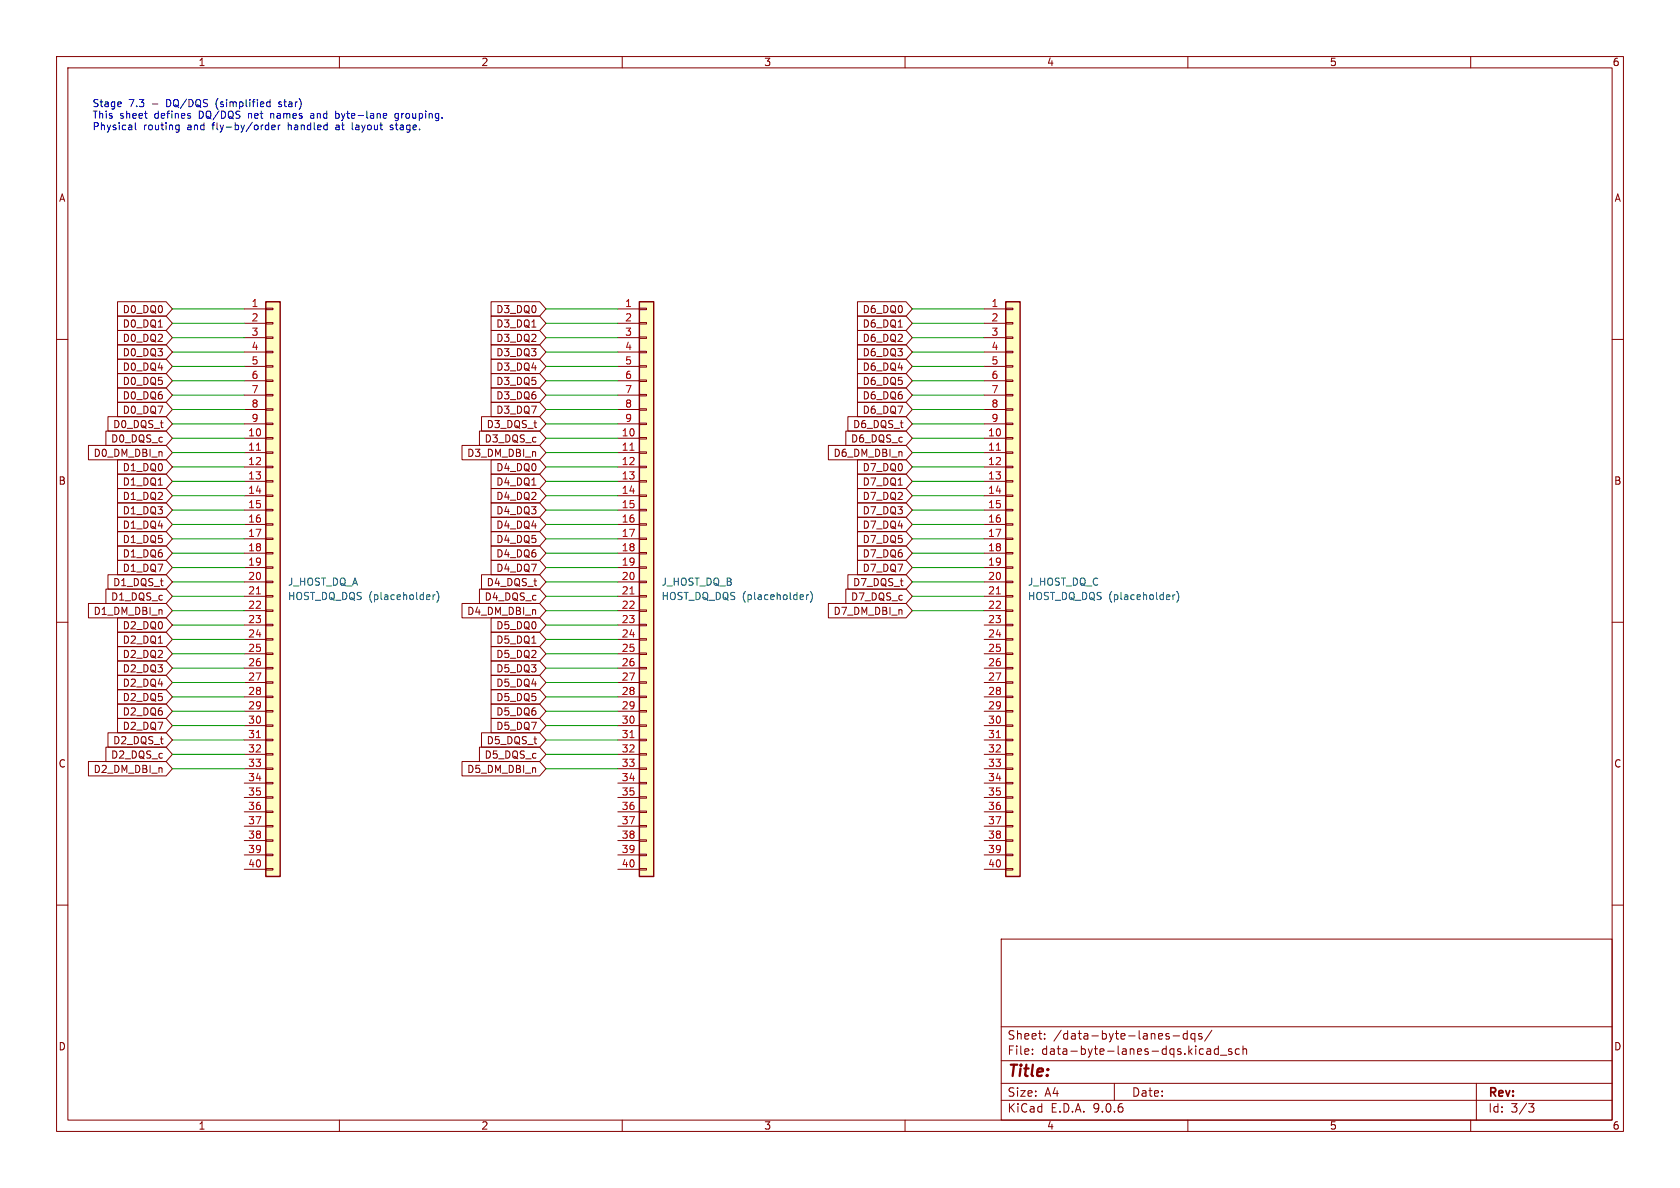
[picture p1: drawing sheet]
<svg xmlns="http://www.w3.org/2000/svg" width="297mm" height="210mm" viewBox="0 0 297 210" stroke-linecap="round" stroke-linejoin="round" font-family="sans-serif">
<g fill="none" stroke="#840000" stroke-width=".18">
<path d="M10 10h277v190h-277zM12 12h273v186h-273zM60 10v2M110 10v2M160 10v2M210 10v2M260 10v2M10 60h2M285 60h2M10 110h2M285 110h2M10 160h2"/>
<path d="M177 166h108v32h-108zM285 160h2M60 198v2M110 198v2M160 198v2M177 194.5h108M177 191.5h108M177 187.5h108M177 181.5h108M182.5 186.3v.1M182.5 185.5v.1M184.7 183.6v.1"/>
<path d="M184.7 182.8v.1M197 191.5v3M206.5 183.2l.2 .2-.2 .3M206.5 182.7l.2 .1M207.4 183.1h1.1M209.9 182.2v1.5M209.9 182.8l-.4-.1-.3 .3v.4l.1 .2h.6M210 198v2M211.2 182.8l-.4-.1-.3 .3v.4l.2 .2h.5M211.2 182.7v1.5M212.5 182.8l-.4-.1-.2 .2 .1 .2 .5 .2v.3h-.6M213.4 185.5h.6v.9"/>
<path d="M214 185.8h-.5a.29 .29 0 0 0-.2 .3 .29 .29 0 0 0 .2 .3l.5-.1M214.2 182.1l-1.2 2M215.4 185.5l-.4-.1-.3 .3v.4l.1 .2h.6M215.4 184.9v1.5M215.7 186.5h1.2M217.7 185.5l-.3-.1-.2 .2v.2l.5 .2v.3h-.5M219.1 185.5l-.4-.1-.3 .3v.4l.1 .2h.6M219.7 185.5l.3-.1 .3 .1 .1 .9M219.7 184.9v1.5M260 198v2M261 191.5v6.5M270.2 195.1h1l-.5 .6 .4 .1 .1 .5-.3 .3h-.4"/>
</g>
<path d="M177.8 53.3h2.5v101.6h-2.5z" fill="#ffffc2"/>
<path d="M177.8 53.3h2.5v101.6h-2.5z" fill="none" stroke="#840000" stroke-width=".25"/>
<g fill="none" stroke="#840000" stroke-width=".18">
<path d="M174 54.6h3.8M174 57.2h3.8M174 59.7h3.8M177.8 54.5h1.3v.2h-1.3zM177.8 57h1.3v.3h-1.3zM177.8 59.6h1.3v.2h-1.3zM174 62.2h3.8M174 64.8h3.8M174 67.3h3.8M174 69.9h3.8M174 72.4h3.8M174 74.9h3.8"/>
<path d="M174 77.5h3.8M177.8 62.1h1.3v.3h-1.3zM177.8 64.6h1.3v.3h-1.3zM177.8 67.2h1.3v.2h-1.3zM177.8 69.7h1.3v.3h-1.3zM177.8 72.3h1.3v.2h-1.3zM177.8 74.8h1.3v.3h-1.3zM177.8 77.3h1.3v.3h-1.3zM177.8 79.9h1.3v.2h-1.3zM174 80h3.8M174 82.6h3.8M174 85.1h3.8"/>
<path d="M174 87.6h3.8M174 90.2h3.8M174 92.7h3.8M174 95.3h3.8M174 97.8h3.8M177.8 82.4h1.3v.3h-1.3zM177.8 85h1.3v.2h-1.3zM177.8 87.5h1.3v.3h-1.3zM177.8 90h1.3v.3h-1.3zM177.8 92.6h1.3v.2h-1.3zM177.8 95.1h1.3v.3h-1.3zM177.8 97.7h1.3v.2h-1.3z"/>
<path d="M174 100.3h3.8M174 102.9h3.8M174 105.4h3.8M174 108h3.8M174 110.5h3.8M174 113h3.8M174 115.6h3.8M174 118.1h3.8M177.8 100.2h1.3v.3h-1.3zM177.8 102.7h1.3v.3h-1.3zM177.8 105.3h1.3v.2h-1.3zM177.8 107.8h1.3v.3h-1.3z"/>
<path d="M177.8 110.4h1.3v.2h-1.3zM177.8 112.9h1.3v.3h-1.3zM177.8 115.4h1.3v.3h-1.3zM177.8 118h1.3v.2h-1.3zM174 120.7h3.8M174 123.2h3.8M174 125.7h3.8M174 128.3h3.8M174 130.8h3.8M174 133.4h3.8M174 135.9h3.8M174 138.4h3.8"/>
<path d="M177.8 120.5h1.3v.3h-1.3zM177.8 123.1h1.3v.2h-1.3zM177.8 125.6h1.3v.3h-1.3zM177.8 128.1h1.3v.3h-1.3zM177.8 130.7h1.3v.2h-1.3zM177.8 133.2h1.3v.3h-1.3zM177.8 135.8h1.3v.2h-1.3zM177.8 138.3h1.3v.3h-1.3zM174 141h3.8M174 143.5h3.8M174 146.1h3.8M174 148.6h3.8"/>
<path d="M174 151.1h3.8M174 153.7h3.8M177.8 140.8h1.3v.3h-1.3zM177.8 143.4h1.3v.2h-1.3zM177.8 145.9h1.3v.3h-1.3zM177.8 148.5h1.3v.2h-1.3zM177.8 151h1.3v.3h-1.3zM177.8 153.5h1.3v.3h-1.3z"/>
</g>
<path d="M176.1 79.6h.8M176.1 105h.8M176.1 130.4h.8" fill="none" stroke="#a90000" stroke-width=".18"/>
<path d="M206.8 105.2v.2l-.6 .2M207.4 105.1v.9M207.7 105.1l-.3 .3M208 104.5a1.46 1.46 0 0 1 0 2" fill="none" stroke="#006464" stroke-width=".18"/>
<path d="M113 53.3h2.6v101.6h-2.6z" fill="#ffffc2"/>
<path d="M113 53.3h2.6v101.6h-2.6z" fill="none" stroke="#840000" stroke-width=".25"/>
<g fill="none" stroke="#840000" stroke-width=".18">
<path d="M109.2 54.6h3.8M109.2 57.2h3.8M109.2 59.7h3.8M113 54.5h1.3v.2h-1.3zM113 57h1.3v.3h-1.3zM113 59.6h1.3v.2h-1.3zM109.2 62.2h3.8M109.2 64.8h3.8M109.2 67.3h3.8M109.2 69.9h3.8M109.2 72.4h3.8M109.2 74.9h3.8"/>
<path d="M109.2 77.5h3.8M113 62.1h1.3v.3h-1.3zM113 64.6h1.3v.3h-1.3zM113 67.2h1.3v.2h-1.3zM113 69.7h1.3v.3h-1.3zM113 72.3h1.3v.2h-1.3zM113 74.8h1.3v.3h-1.3zM113 77.3h1.3v.3h-1.3zM113 79.9h1.3v.2h-1.3zM109.2 80h3.8M109.2 82.6h3.8M109.2 85.1h3.8"/>
<path d="M109.2 87.6h3.8M109.2 90.2h3.8M109.2 92.7h3.8M109.2 95.3h3.8M109.2 97.8h3.8M113 82.4h1.3v.3h-1.3zM113 85h1.3v.2h-1.3zM113 87.5h1.3v.3h-1.3zM113 90h1.3v.3h-1.3zM113 92.6h1.3v.2h-1.3zM113 95.1h1.3v.3h-1.3zM113 97.7h1.3v.2h-1.3z"/>
<path d="M109.2 100.3h3.8M109.2 102.9h3.8M109.2 105.4h3.8M109.2 108h3.8M109.2 110.5h3.8M109.2 113h3.8M109.2 115.6h3.8M109.2 118.1h3.8M113 100.2h1.3v.3h-1.3zM113 102.7h1.3v.3h-1.3zM113 105.3h1.3v.2h-1.3zM113 107.8h1.3v.3h-1.3z"/>
<path d="M113 110.4h1.3v.2h-1.3zM113 112.9h1.3v.3h-1.3zM113 115.4h1.3v.3h-1.3zM113 118h1.3v.2h-1.3zM109.2 120.7h3.8M109.2 123.2h3.8M109.2 125.7h3.8M109.2 128.3h3.8M109.2 130.8h3.8M109.2 133.4h3.8M109.2 135.9h3.8M109.2 138.4h3.8"/>
<path d="M113 120.5h1.3v.3h-1.3zM113 123.1h1.3v.2h-1.3zM113 125.6h1.3v.3h-1.3zM113 128.1h1.3v.3h-1.3zM113 130.7h1.3v.2h-1.3zM113 133.2h1.3v.3h-1.3zM113 135.8h1.3v.2h-1.3zM113 138.3h1.3v.3h-1.3zM109.2 141h3.8M109.2 143.5h3.8M109.2 146.1h3.8M109.2 148.6h3.8"/>
<path d="M109.2 151.1h3.8M109.2 153.7h3.8M113 140.8h1.3v.3h-1.3zM113 143.4h1.3v.2h-1.3zM113 145.9h1.3v.3h-1.3zM113 148.5h1.3v.2h-1.3zM113 151h1.3v.3h-1.3zM113 153.5h1.3v.3h-1.3z"/>
</g>
<path d="M111.4 79.6h.7M111.4 105h.7M111.4 130.4h.7" fill="none" stroke="#a90000" stroke-width=".18"/>
<path d="M142 105.2v.2l-.6 .2M142.6 105.1v.9M143 105.1l-.4 .3M143.3 104.5a1.46 1.46 0 0 1 0 2" fill="none" stroke="#006464" stroke-width=".18"/>
<path d="M47 53.3h2.5v101.6h-2.5z" fill="#ffffc2"/>
<path d="M47 53.3h2.5v101.6h-2.5z" fill="none" stroke="#840000" stroke-width=".25"/>
<g fill="none" stroke="#840000" stroke-width=".18">
<path d="M20.8 58.4h8.6l1.1 1.3-1.1 1.3h-8.6zM20.8 53.3h8.6l1.1 1.3-1.1 1.3h-8.6zM20.8 55.9h8.6l1.1 1.3-1.1 1.2h-8.6zM43.2 54.6h3.8M43.2 57.2h3.8M43.2 59.7h3.8M47 54.5h1.3v.2h-1.3zM47 57h1.3v.3h-1.3zM47 59.6h1.3v.2h-1.3zM86.8 53.3h8.6l1.1 1.3-1.1 1.3h-8.6zM86.8 58.4h8.6l1.1 1.3-1.1 1.3h-8.6zM86.8 55.9h8.6l1.1 1.3-1.1 1.2h-8.6z"/>
<path d="M151.6 53.3h8.6l1.1 1.3-1.1 1.3h-8.6zM151.6 58.4h8.6l1.1 1.3-1.1 1.3h-8.6zM151.6 55.9h8.6l1.1 1.3-1.1 1.2h-8.6zM15.6 78.7h13.8l1.1 1.3-1.1 1.3h-13.8zM18.7 76.2h10.7l1.1 1.3-1.1 1.2h-10.7zM19.1 73.7h10.3l1.1 1.2-1.1 1.3h-10.3zM20.8 71.1h8.6l1.1 1.3-1.1 1.3h-8.6zM20.8 68.6h8.6l1.1 1.3-1.1 1.2h-8.6zM20.8 61h8.6l1.1 1.2-1.1 1.3h-8.6zM20.8 63.5h8.6l1.1 1.3-1.1 1.2h-8.6zM20.8 66h8.6l1.1 1.3-1.1 1.3h-8.6zM43.2 62.2h3.8"/>
<path d="M43.2 64.8h3.8M43.2 67.3h3.8M43.2 69.9h3.8M43.2 72.4h3.8M43.2 74.9h3.8M43.2 77.5h3.8M47 62.1h1.3v.3h-1.3zM47 64.6h1.3v.3h-1.3zM47 67.2h1.3v.2h-1.3zM47 69.7h1.3v.3h-1.3zM47 72.3h1.3v.2h-1.3zM47 74.8h1.3v.3h-1.3z"/>
<path d="M47 77.3h1.3v.3h-1.3zM47 79.9h1.3v.2h-1.3zM81.7 78.7h13.7l1.1 1.3-1.1 1.3h-13.7zM84.8 76.2h10.6l1.1 1.3-1.1 1.2h-10.6zM85.1 73.7h10.3l1.1 1.2-1.1 1.3h-10.3zM86.8 63.5h8.6l1.1 1.3-1.1 1.2h-8.6zM86.8 66h8.6l1.1 1.3-1.1 1.3h-8.6zM86.8 71.1h8.6l1.1 1.3-1.1 1.3h-8.6zM86.8 61h8.6l1.1 1.2-1.1 1.3h-8.6zM86.8 68.6h8.6l1.1 1.3-1.1 1.2h-8.6zM146.4 78.7h13.8l1.1 1.3-1.1 1.3h-13.8zM149.5 76.2h10.7l1.1 1.3-1.1 1.2h-10.7z"/>
<path d="M149.9 73.7h10.3l1.1 1.2-1.1 1.3h-10.3zM151.6 61h8.6l1.1 1.2-1.1 1.3h-8.6zM151.6 63.5h8.6l1.1 1.3-1.1 1.2h-8.6zM151.6 68.6h8.6l1.1 1.3-1.1 1.2h-8.6zM151.6 71.1h8.6l1.1 1.3-1.1 1.3h-8.6zM151.6 66h8.6l1.1 1.3-1.1 1.3h-8.6zM20.8 99.1h8.6l1.1 1.2-1.1 1.3h-8.6zM20.8 81.3h8.6l1.1 1.3-1.1 1.2h-8.6zM20.8 83.8h8.6l1.1 1.3-1.1 1.3h-8.6zM20.8 88.9h8.6l1.1 1.3-1.1 1.2h-8.6zM20.8 86.4h8.6l1.1 1.2-1.1 1.3h-8.6zM20.8 96.5h8.6l1.1 1.3-1.1 1.3h-8.6z"/>
<path d="M20.8 94h8.6l1.1 1.3-1.1 1.2h-8.6zM20.8 91.4h8.6l1.1 1.3-1.1 1.3h-8.6zM43.2 80h3.8M43.2 82.6h3.8M43.2 85.1h3.8M43.2 87.6h3.8M43.2 90.2h3.8M43.2 92.7h3.8M43.2 95.3h3.8M43.2 97.8h3.8M47 82.4h1.3v.3h-1.3zM47 85h1.3v.2h-1.3z"/>
<path d="M47 87.5h1.3v.3h-1.3zM47 90h1.3v.3h-1.3zM47 92.6h1.3v.2h-1.3zM47 95.1h1.3v.3h-1.3zM47 97.7h1.3v.2h-1.3zM86.8 86.4h8.6l1.1 1.2-1.1 1.3h-8.6zM86.8 96.5h8.6l1.1 1.3-1.1 1.3h-8.6zM86.8 81.3h8.6l1.1 1.3-1.1 1.2h-8.6zM86.8 99.1h8.6l1.1 1.2-1.1 1.3h-8.6zM86.8 91.4h8.6l1.1 1.3-1.1 1.3h-8.6zM86.8 88.9h8.6l1.1 1.3-1.1 1.2h-8.6zM86.8 94h8.6l1.1 1.3-1.1 1.2h-8.6z"/>
<path d="M86.8 83.8h8.6l1.1 1.3-1.1 1.3h-8.6zM151.6 88.9h8.6l1.1 1.3-1.1 1.2h-8.6zM151.6 99.1h8.6l1.1 1.2-1.1 1.3h-8.6zM151.6 96.5h8.6l1.1 1.3-1.1 1.3h-8.6zM151.6 86.4h8.6l1.1 1.2-1.1 1.3h-8.6zM151.6 91.4h8.6l1.1 1.3-1.1 1.3h-8.6zM151.6 83.8h8.6l1.1 1.3-1.1 1.3h-8.6zM151.6 94h8.6l1.1 1.3-1.1 1.2h-8.6zM151.6 81.3h8.6l1.1 1.3-1.1 1.2h-8.6zM15.6 106.7h13.8l1.1 1.3-1.1 1.2h-13.8zM18.7 104.1h10.7l1.1 1.3-1.1 1.3h-10.7zM19.1 101.6h10.3l1.1 1.3-1.1 1.2h-10.3z"/>
<path d="M20.8 119.4h8.6l1.1 1.3-1.1 1.2h-8.6zM20.8 116.8h8.6l1.1 1.3-1.1 1.3h-8.6zM20.8 111.8h8.6l1.1 1.2-1.1 1.3h-8.6zM20.8 109.2h8.6l1.1 1.3-1.1 1.3h-8.6zM20.8 114.3h8.6l1.1 1.3-1.1 1.2h-8.6zM43.2 100.3h3.8M43.2 102.9h3.8M43.2 105.4h3.8M43.2 108h3.8M43.2 110.5h3.8M43.2 113h3.8M43.2 115.6h3.8"/>
<path d="M43.2 118.1h3.8M47 100.2h1.3v.3h-1.3zM47 102.7h1.3v.3h-1.3zM47 105.3h1.3v.2h-1.3zM47 107.8h1.3v.3h-1.3zM47 110.4h1.3v.2h-1.3zM47 112.9h1.3v.3h-1.3zM47 115.4h1.3v.3h-1.3zM47 118h1.3v.2h-1.3zM81.7 106.7h13.7l1.1 1.3-1.1 1.2h-13.7zM84.8 104.1h10.6l1.1 1.3-1.1 1.3h-10.6zM85.1 101.6h10.3l1.1 1.3-1.1 1.2h-10.3z"/>
<path d="M86.8 116.8h8.6l1.1 1.3-1.1 1.3h-8.6zM86.8 111.8h8.6l1.1 1.2-1.1 1.3h-8.6zM86.8 119.4h8.6l1.1 1.3-1.1 1.2h-8.6zM86.8 114.3h8.6l1.1 1.3-1.1 1.2h-8.6zM86.8 109.2h8.6l1.1 1.3-1.1 1.3h-8.6zM146.4 106.7h13.8l1.1 1.3-1.1 1.2h-13.8zM149.5 104.1h10.7l1.1 1.3-1.1 1.3h-10.7zM149.9 101.6h10.3l1.1 1.3-1.1 1.2h-10.3zM15.6 134.6h13.8l1.1 1.3-1.1 1.3h-13.8zM18.7 132.1h10.7l1.1 1.3-1.1 1.2h-10.7zM19.1 129.5h10.3l1.1 1.3-1.1 1.3h-10.3zM20.8 127h8.6l1.1 1.3-1.1 1.2h-8.6z"/>
<path d="M20.8 121.9h8.6l1.1 1.3-1.1 1.3h-8.6zM20.8 124.5h8.6l1.1 1.2-1.1 1.3h-8.6zM43.2 120.7h3.8M43.2 123.2h3.8M43.2 125.7h3.8M43.2 128.3h3.8M43.2 130.8h3.8M43.2 133.4h3.8M43.2 135.9h3.8M43.2 138.4h3.8M47 120.5h1.3v.3h-1.3zM47 123.1h1.3v.2h-1.3z"/>
<path d="M47 125.6h1.3v.3h-1.3zM47 128.1h1.3v.3h-1.3zM47 130.7h1.3v.2h-1.3zM47 133.2h1.3v.3h-1.3zM47 135.8h1.3v.2h-1.3zM47 138.3h1.3v.3h-1.3zM81.7 134.6h13.7l1.1 1.3-1.1 1.3h-13.7zM84.8 132.1h10.6l1.1 1.3-1.1 1.2h-10.6zM85.1 129.5h10.3l1.1 1.3-1.1 1.3h-10.3zM86.8 121.9h8.6l1.1 1.3-1.1 1.3h-8.6zM86.8 124.5h8.6l1.1 1.2-1.1 1.3h-8.6zM86.8 127h8.6l1.1 1.3-1.1 1.2h-8.6z"/>
<path d="M43.2 141h3.8M43.2 143.5h3.8M43.2 146.1h3.8M43.2 148.6h3.8M43.2 151.1h3.8M43.2 153.7h3.8M47 140.8h1.3v.3h-1.3zM47 143.4h1.3v.2h-1.3zM47 145.9h1.3v.3h-1.3zM47 148.5h1.3v.2h-1.3zM47 151h1.3v.3h-1.3zM47 153.5h1.3v.3h-1.3z"/>
</g>
<path d="M45.3 79.6h.8M45.3 105h.8M45.3 130.4h.8" fill="none" stroke="#a90000" stroke-width=".18"/>
<path d="M75.9 105.2l.1 .2-.6 .2M76.6 105.1v.9M76.9 105.1l-.3 .3M77.2 104.5a1.46 1.46 0 0 1 0 2" fill="none" stroke="#006464" stroke-width=".18"/>
<g fill="none" stroke="#009600" stroke-width=".18">
<path d="M30.5 59.7h12.7M30.5 57.2h12.7M30.5 54.6h12.7M96.5 59.7h12.7M96.5 57.2h12.7M96.5 54.6h12.7M161.3 59.7h12.7M161.3 57.2h12.7M161.3 54.6h12.7M30.5 77.5h12.7M30.5 62.2h12.7M30.5 72.4h12.7"/>
<path d="M30.5 64.8h12.7M30.5 69.9h12.7M30.5 67.3h12.7M30.5 74.9h12.7M96.5 77.5h12.7M96.5 62.2h12.7M96.5 72.4h12.7M96.5 64.8h12.7M96.5 69.9h12.7M96.5 67.3h12.7M96.5 74.9h12.7M161.3 77.5h12.7"/>
<path d="M161.3 62.2h12.7M161.3 72.4h12.7M161.3 64.8h12.7M161.3 69.9h12.7M161.3 67.3h12.7M161.3 74.9h12.7M30.5 82.6h12.7M30.5 90.2h12.7M30.5 85.1h12.7M30.5 87.6h12.7M30.5 92.7h12.7M30.5 80h12.7"/>
<path d="M30.5 97.8h12.7M30.5 95.3h12.7M96.5 82.6h12.7M96.5 90.2h12.7M96.5 85.1h12.7M96.5 87.6h12.7M96.5 92.7h12.7M96.5 80h12.7M96.5 97.8h12.7M96.5 95.3h12.7M161.3 82.6h12.7M161.3 90.2h12.7"/>
<path d="M161.3 85.1h12.7M161.3 87.6h12.7M161.3 92.7h12.7M161.3 80h12.7M161.3 97.8h12.7M161.3 95.3h12.7M30.5 113h12.7M30.5 110.5h12.7M30.5 115.6h12.7M30.5 118.1h12.7M30.5 102.9h12.7M30.5 100.3h12.7"/>
<path d="M30.5 108h12.7M30.5 105.4h12.7M96.5 113h12.7M96.5 110.5h12.7M96.5 115.6h12.7M96.5 118.1h12.7M96.5 102.9h12.7M96.5 100.3h12.7M96.5 108h12.7M96.5 105.4h12.7M161.3 102.9h12.7M161.3 100.3h12.7"/>
<path d="M161.3 108h12.7M161.3 105.4h12.7M30.5 125.7h12.7M30.5 128.3h12.7M30.5 120.7h12.7M30.5 123.2h12.7M30.5 130.8h12.7M30.5 135.9h12.7M30.5 133.4h12.7M96.5 125.7h12.7M96.5 128.3h12.7M96.5 120.7h12.7"/>
<path d="M96.5 123.2h12.7M96.5 130.8h12.7M96.5 135.9h12.7M96.5 133.4h12.7"/>
</g>
<g fill="none" stroke="#0000c2" stroke-width=".18">
<path d="M21.4 18.1v.2l-.6 .1M47.7 17.6v1.3M47.7 18.1l-.3-.1-.3 .3 .2 .5h.4M49.3 18.8l.1 .1M49.4 18l-.1 .2 .1 .2M59.4 19.6v1.3M23.9 21.7v1.1l.2 .1M31.2 22.9h.5M31.2 22.2h.5M31.7 22.1v1l-.2 .2-.3 .1M33.7 20.5v.3M47.1 22.1l.4 .1"/>
<path d="M47.5 22.9h-.4M47.5 21.7v1.2M47.9 20.1v.8M48 22.5l.6-.1v-.2l-.4-.1-.2 .2 .1 .6h.5M48 20.1l-.1 .1M49.2 22.1v.8M49.6 22.1l-.4 .2M55.3 20.1h-.4M55.4 20.4h-.3l-.2 .2v.2l.5 .1M59.4 20.1h.3l.2 .1M59.5 22.5l-.1 .1 .1 .3M59.5 22.1l-.1 .1"/>
<path d="M59.9 20.8l-.2 .1-.3-.1M62.3 21.7v1.1l.1 .1M68.2 20.1l.2 .3-.6 .1M68.3 20.8l-.1 .1M69.5 22.2l-.3-.1-.2 .2 .5 .4M69.5 22.8l-.2 .1h-.3M70.4 20.1h-.3l-.3 .2 .1 .5h.5M70.4 20.1v1l-.2 .2h-.3"/>
</g>
<text font-size="2.8" fill="#840000" x="178" y="190.9">Title:</text>
<g font-size="2.1" fill="#840000">
<text x="178" y="184">Sheet:</text>
<text x="186.2" y="184">/data-byte-lanes-dqs/</text>
<text x="178" y="186.7">File:</text>
<text x="184.1" y="186.7">data-byte-lanes-dqs.kicad_sch</text>
<text x="178" y="196.9">KiCad</text>
<text x="178" y="194.1">Size:</text>
<text x="184.7" y="194.1">A4</text>
<text x="185.7" y="196.9">E.D.A.</text>
<text x="193.3" y="196.9">9.0.6</text>
<text x="200" y="194.1">Date:</text>
<text x="263" y="194.3">Rev:</text>
<text x="263" y="196.9">Id:</text>
<text x="267.1" y="196.9">3/3</text>
</g>
<g font-size="1.8" fill="#840000">
<text x="35" y="11.9">1</text>
<text x="85" y="11.9">2</text>
<text x="135" y="11.9">3</text>
<text x="185" y="11.9">4</text>
<text x="235" y="11.9">5</text>
<text x="285" y="11.9">6</text>
<text x="10.3" y="35.9">A</text>
<text x="285.3" y="35.9">A</text>
<text x="21.6" y="55.6">D0_DQ0</text>
<text x="21.6" y="58.1">D0_DQ1</text>
<text x="87.6" y="55.6">D3_DQ0</text>
<text x="87.6" y="58.1">D3_DQ1</text>
<text x="152.4" y="55.6">D6_DQ0</text>
<text x="152.4" y="58.1">D6_DQ1</text>
<text x="21.6" y="60.6">D0_DQ2</text>
<text x="21.6" y="63.2">D0_DQ3</text>
<text x="21.6" y="65.7">D0_DQ4</text>
<text x="87.6" y="65.7">D3_DQ4</text>
<text x="87.6" y="60.6">D3_DQ2</text>
<text x="87.6" y="63.2">D3_DQ3</text>
<text x="152.4" y="60.6">D6_DQ2</text>
<text x="152.4" y="63.2">D6_DQ3</text>
<text x="152.4" y="65.7">D6_DQ4</text>
<text x="21.6" y="70.8">D0_DQ6</text>
<text x="21.6" y="68.3">D0_DQ5</text>
<text x="87.6" y="68.3">D3_DQ5</text>
<text x="87.6" y="70.8">D3_DQ6</text>
<text x="152.4" y="70.8">D6_DQ6</text>
<text x="152.4" y="68.3">D6_DQ5</text>
<text x="19.9" y="75.9">D0_DQS_t</text>
<text x="21.6" y="73.3">D0_DQ7</text>
<text x="85.9" y="75.9">D3_DQS_t</text>
<text x="87.6" y="73.3">D3_DQ7</text>
<text x="150.7" y="75.9">D6_DQS_t</text>
<text x="152.4" y="73.3">D6_DQ7</text>
<text x="16.5" y="81">D0_DM_DBI_n</text>
<text x="19.5" y="78.4">D0_DQS_c</text>
<text x="21.6" y="83.5">D1_DQ0</text>
<text x="82.5" y="81">D3_DM_DBI_n</text>
<text x="85.6" y="78.4">D3_DQS_c</text>
<text x="87.6" y="83.5">D4_DQ0</text>
<text x="147.3" y="81">D6_DM_DBI_n</text>
<text x="150.3" y="78.4">D6_DQS_c</text>
<text x="152.4" y="83.5">D7_DQ0</text>
<text x="10.3" y="85.9">B</text>
<text x="21.6" y="86">D1_DQ1</text>
<text x="21.6" y="88.6">D1_DQ2</text>
<text x="87.6" y="88.6">D4_DQ2</text>
<text x="87.6" y="86">D4_DQ1</text>
<text x="152.4" y="88.6">D7_DQ2</text>
<text x="152.4" y="86">D7_DQ1</text>
<text x="285.3" y="85.9">B</text>
<text x="21.6" y="91.1">D1_DQ3</text>
<text x="21.6" y="93.7">D1_DQ4</text>
<text x="87.6" y="93.7">D4_DQ4</text>
<text x="87.6" y="91.1">D4_DQ3</text>
<text x="152.4" y="91.1">D7_DQ3</text>
<text x="152.4" y="93.7">D7_DQ4</text>
<text x="21.6" y="101.3">D1_DQ7</text>
<text x="21.6" y="98.7">D1_DQ6</text>
<text x="21.6" y="96.2">D1_DQ5</text>
<text x="87.6" y="98.7">D4_DQ6</text>
<text x="87.6" y="101.3">D4_DQ7</text>
<text x="87.6" y="96.2">D4_DQ5</text>
<text x="152.4" y="101.3">D7_DQ7</text>
<text x="152.4" y="98.7">D7_DQ6</text>
<text x="152.4" y="96.2">D7_DQ5</text>
<text x="19.5" y="106.4">D1_DQS_c</text>
<text x="19.9" y="103.8">D1_DQS_t</text>
<text x="85.6" y="106.4">D4_DQS_c</text>
<text x="85.9" y="103.8">D4_DQS_t</text>
<text x="150.3" y="106.4">D7_DQS_c</text>
<text x="150.7" y="103.8">D7_DQS_t</text>
<text x="16.5" y="108.9">D1_DM_DBI_n</text>
<text x="21.6" y="114">D2_DQ1</text>
<text x="21.6" y="111.4">D2_DQ0</text>
<text x="82.5" y="108.9">D4_DM_DBI_n</text>
<text x="87.6" y="114">D5_DQ1</text>
<text x="87.6" y="111.4">D5_DQ0</text>
<text x="147.3" y="108.9">D7_DM_DBI_n</text>
<text x="21.6" y="119.1">D2_DQ3</text>
<text x="21.6" y="116.5">D2_DQ2</text>
<text x="87.6" y="119.1">D5_DQ3</text>
<text x="87.6" y="116.5">D5_DQ2</text>
<text x="21.6" y="124.1">D2_DQ5</text>
<text x="21.6" y="121.6">D2_DQ4</text>
<text x="87.6" y="121.6">D5_DQ4</text>
<text x="87.6" y="124.1">D5_DQ5</text>
<text x="19.9" y="131.8">D2_DQS_t</text>
<text x="21.6" y="129.2">D2_DQ7</text>
<text x="21.6" y="126.7">D2_DQ6</text>
<text x="85.9" y="131.8">D5_DQS_t</text>
<text x="87.6" y="126.7">D5_DQ6</text>
<text x="87.6" y="129.2">D5_DQ7</text>
<text x="10.3" y="135.9">C</text>
<text x="16.5" y="136.8">D2_DM_DBI_n</text>
<text x="19.5" y="134.3">D2_DQS_c</text>
<text x="82.5" y="136.8">D5_DM_DBI_n</text>
<text x="85.6" y="134.3">D5_DQS_c</text>
<text x="285.3" y="135.9">C</text>
<text x="10.3" y="185.9">D</text>
<text x="285.3" y="185.9">D</text>
<text x="35" y="199.9">1</text>
<text x="85" y="199.9">2</text>
<text x="135" y="199.9">3</text>
<text x="185" y="199.9">4</text>
<text x="235" y="199.9">5</text>
<text x="285" y="199.9">6</text>
</g>
<g font-size="1.8" fill="#0000c2">
<text x="16.3" y="19.1">Stage</text>
<text x="16.3" y="21.2">This</text>
<text x="16.3" y="23.2">Physical</text>
<text x="21.2" y="21.2">sheet</text>
<text x="22.7" y="19.1">7.3</text>
<text x="25.3" y="23.2">routing</text>
<text x="26.9" y="19.1">-</text>
<text x="27.4" y="21.2">defines</text>
<text x="29.7" y="19.1">DQ/DQS</text>
<text x="33.2" y="23.2">and</text>
<text x="35.4" y="21.2">DQ/DQS</text>
<text x="37.9" y="23.2">fly-by/order</text>
<text x="38.6" y="19.1">(simplified</text>
<text x="44.3" y="21.2">net</text>
<text x="48.5" y="21.2">names</text>
<text x="49.9" y="19.1">star)</text>
<text x="51.4" y="23.2">handled</text>
<text x="55.8" y="21.2">and</text>
<text x="60" y="23.2">at</text>
<text x="60.4" y="21.2">byte-lane</text>
<text x="63.1" y="23.2">layout</text>
<text x="70" y="23.2">stage.</text>
<text x="71.1" y="21.2">grouping.</text>
</g>
<g font-size="1.8" fill="#a90000">
<text x="44.4" y="54.4">1</text>
<text x="44.4" y="56.9">2</text>
<text x="44.4" y="59.4">3</text>
<text x="110.4" y="54.4">1</text>
<text x="110.4" y="56.9">2</text>
<text x="110.4" y="59.4">3</text>
<text x="175.2" y="54.4">1</text>
<text x="175.2" y="56.9">2</text>
<text x="175.2" y="59.4">3</text>
<text x="44.4" y="62">4</text>
<text x="44.4" y="64.5">5</text>
<text x="110.4" y="62">4</text>
<text x="110.4" y="64.5">5</text>
<text x="175.2" y="62">4</text>
<text x="175.2" y="64.5">5</text>
<text x="44.4" y="67.1">6</text>
<text x="44.4" y="69.6">7</text>
<text x="110.4" y="67.1">6</text>
<text x="110.4" y="69.6">7</text>
<text x="175.2" y="67.1">6</text>
<text x="175.2" y="69.6">7</text>
<text x="43.8" y="77.2">10</text>
<text x="44.4" y="72.1">8</text>
<text x="44.4" y="74.7">9</text>
<text x="109.8" y="77.2">10</text>
<text x="110.4" y="72.1">8</text>
<text x="110.4" y="74.7">9</text>
<text x="174.6" y="77.2">10</text>
<text x="175.2" y="72.1">8</text>
<text x="175.2" y="74.7">9</text>
<text x="43.8" y="79.8">11</text>
<text x="43.8" y="82.3">12</text>
<text x="109.8" y="79.8">11</text>
<text x="109.8" y="82.3">12</text>
<text x="174.6" y="79.8">11</text>
<text x="174.6" y="82.3">12</text>
<text x="43.8" y="84.8">13</text>
<text x="43.8" y="87.4">14</text>
<text x="43.8" y="89.9">15</text>
<text x="109.8" y="84.8">13</text>
<text x="109.8" y="87.4">14</text>
<text x="109.8" y="89.9">15</text>
<text x="174.6" y="84.8">13</text>
<text x="174.6" y="87.4">14</text>
<text x="174.6" y="89.9">15</text>
<text x="43.8" y="92.5">16</text>
<text x="43.8" y="95">17</text>
<text x="109.8" y="92.5">16</text>
<text x="109.8" y="95">17</text>
<text x="174.6" y="92.5">16</text>
<text x="174.6" y="95">17</text>
<text x="43.8" y="97.5">18</text>
<text x="43.8" y="100.1">19</text>
<text x="109.8" y="97.5">18</text>
<text x="109.8" y="100.1">19</text>
<text x="174.6" y="97.5">18</text>
<text x="174.6" y="100.1">19</text>
<text x="43.8" y="102.6">20</text>
<text x="43.8" y="105.2">21</text>
<text x="43.8" y="107.7">22</text>
<text x="109.8" y="102.6">20</text>
<text x="109.8" y="105.2">21</text>
<text x="109.8" y="107.7">22</text>
<text x="174.6" y="102.6">20</text>
<text x="174.6" y="105.2">21</text>
<text x="174.6" y="107.7">22</text>
<text x="43.8" y="110.2">23</text>
<text x="43.8" y="112.8">24</text>
<text x="109.8" y="110.2">23</text>
<text x="109.8" y="112.8">24</text>
<text x="174.6" y="110.2">23</text>
<text x="174.6" y="112.8">24</text>
<text x="43.8" y="115.3">25</text>
<text x="43.8" y="117.9">26</text>
<text x="109.8" y="115.3">25</text>
<text x="109.8" y="117.9">26</text>
<text x="174.6" y="115.3">25</text>
<text x="174.6" y="117.9">26</text>
<text x="43.8" y="120.4">27</text>
<text x="43.8" y="122.9">28</text>
<text x="43.8" y="125.5">29</text>
<text x="109.8" y="120.4">27</text>
<text x="109.8" y="122.9">28</text>
<text x="109.8" y="125.5">29</text>
<text x="174.6" y="120.4">27</text>
<text x="174.6" y="122.9">28</text>
<text x="174.6" y="125.5">29</text>
<text x="43.8" y="128">30</text>
<text x="43.8" y="130.6">31</text>
<text x="109.8" y="128">30</text>
<text x="109.8" y="130.6">31</text>
<text x="174.6" y="128">30</text>
<text x="174.6" y="130.6">31</text>
<text x="43.8" y="133.1">32</text>
<text x="43.8" y="135.6">33</text>
<text x="109.8" y="133.1">32</text>
<text x="109.8" y="135.6">33</text>
<text x="174.6" y="133.1">32</text>
<text x="174.6" y="135.6">33</text>
<text x="43.8" y="138.2">34</text>
<text x="43.8" y="140.7">35</text>
<text x="43.8" y="143.3">36</text>
<text x="109.8" y="138.2">34</text>
<text x="109.8" y="140.7">35</text>
<text x="109.8" y="143.3">36</text>
<text x="174.6" y="138.2">34</text>
<text x="174.6" y="140.7">35</text>
<text x="174.6" y="143.3">36</text>
<text x="43.8" y="145.8">37</text>
<text x="43.8" y="148.3">38</text>
<text x="109.8" y="145.8">37</text>
<text x="109.8" y="148.3">38</text>
<text x="174.6" y="145.8">37</text>
<text x="174.6" y="148.3">38</text>
<text x="43.8" y="150.9">39</text>
<text x="43.8" y="153.4">40</text>
<text x="109.8" y="150.9">39</text>
<text x="109.8" y="153.4">40</text>
<text x="174.6" y="150.9">39</text>
<text x="174.6" y="153.4">40</text>
</g>
<g font-size="1.8" fill="#006464">
<text x="50.8" y="103.7">J_HOST_DQ_A</text>
<text x="50.8" y="106.3">HOST_DQ_DQS (placeholder)</text>
<text x="116.8" y="103.7">J_HOST_DQ_B</text>
<text x="116.8" y="106.3">HOST_DQ_DQS (placeholder)</text>
<text x="181.6" y="103.7">J_HOST_DQ_C</text>
<text x="181.6" y="106.3">HOST_DQ_DQS (placeholder)</text>
</g>
</svg>
